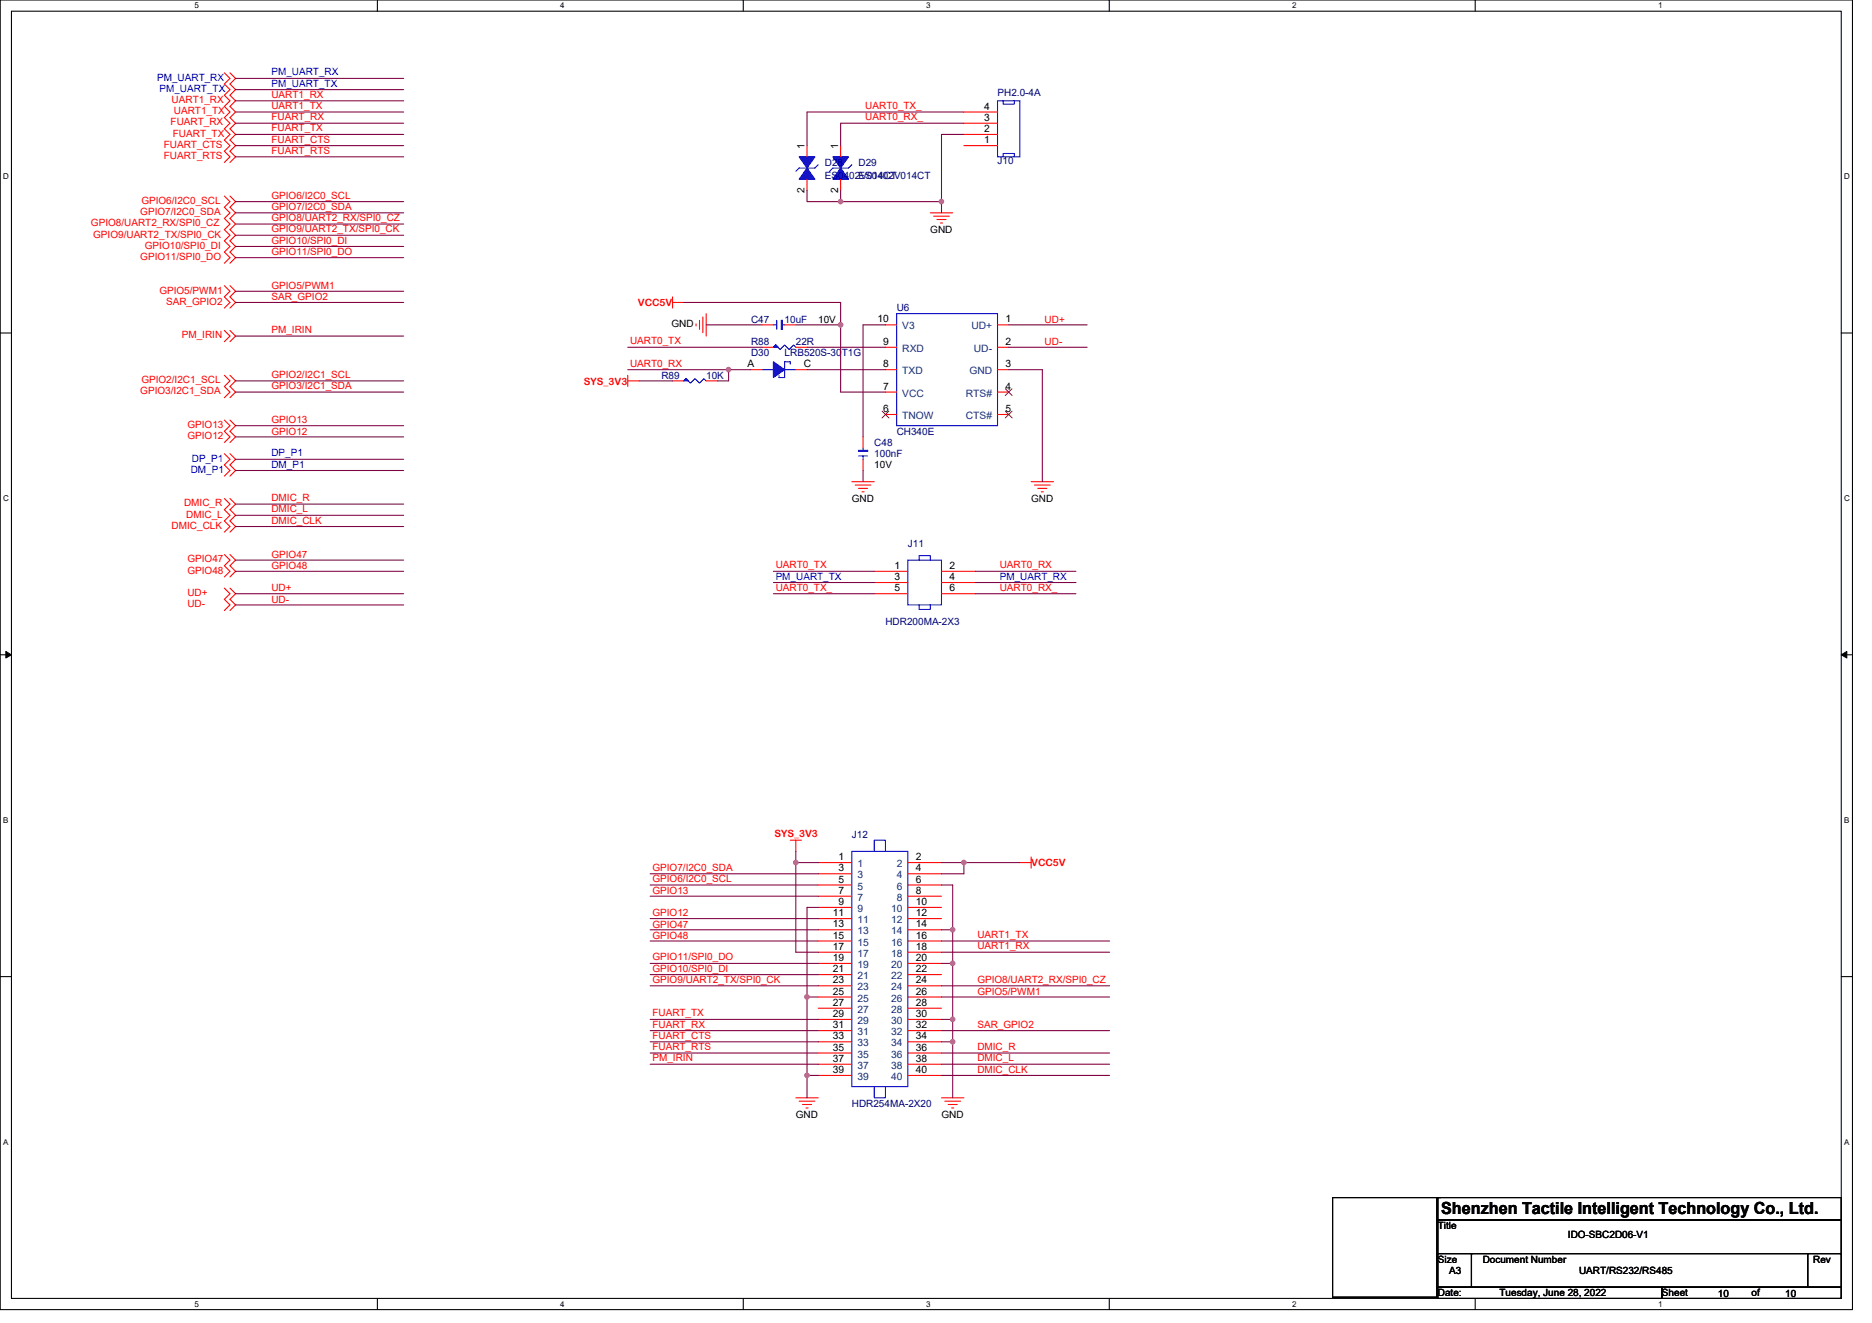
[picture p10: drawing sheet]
<svg xmlns="http://www.w3.org/2000/svg" width="297mm" height="210mm" viewBox="0 0 297 210" stroke-linecap="round" stroke-linejoin="round" font-family="sans-serif">
<path d="M0 0h293.9v207.9h-293.9zM1.8 1.8h290.4v204.3h-290.4z" fill="none" stroke="#000" stroke-width=".17"/>
<g fill="#fff">
<path d="M30.8 .2h.7v1.4h-.7z"/>
<path d="M30.8 206.3h.7v1.4h-.7z"/>
</g>
<path d="M59.9 0v1.8M59.9 206.1v1.8" fill="none" stroke="#000" stroke-width=".17"/>
<g fill="#fff">
<path d="M88.9 .2h.7v1.4h-.7z"/>
<path d="M88.9 206.3h.7v1.4h-.7z"/>
</g>
<path d="M117.9 0v1.8M117.9 206.1v1.8" fill="none" stroke="#000" stroke-width=".17"/>
<g fill="#fff">
<path d="M147 .2h.7v1.4h-.7z"/>
<path d="M147 206.3h.7v1.4h-.7z"/>
</g>
<path d="M176 0v1.8M176 206.1v1.8" fill="none" stroke="#000" stroke-width=".17"/>
<g fill="#fff">
<path d="M205 .2h.7v1.4h-.7z"/>
<path d="M205 206.3h.7v1.4h-.7z"/>
</g>
<path d="M234.1 0v1.8M234.1 206.1v1.8" fill="none" stroke="#000" stroke-width=".17"/>
<g fill="#fff">
<path d="M263.1 .2h.7v1.4h-.7z"/>
<path d="M263.1 206.3h.7v1.4h-.7z"/>
<path d="M.5 27.3h.9v1.4h-.9z"/>
<path d="M292.6 27.3h.9v1.4h-.9z"/>
<path d="M.5 78.4h.9v1.4h-.9z"/>
<path d="M292.6 78.4h.9v1.4h-.9z"/>
</g>
<path d="M0 52.9h1.8M292.2 52.9h1.7" fill="none" stroke="#000" stroke-width=".17"/>
<g fill="#fff">
<path d="M.5 129.5h.8v1.4h-.8z"/>
<path d="M292.6 129.5h.9v1.4h-.9z"/>
</g>
<path d="M0 103.9h1.8M292.2 103.9h1.7" fill="none" stroke="#000" stroke-width=".17"/>
<path d="M.9 103.4l.9 .5-.9 .5zM292.2 103.9l.8-.5v1z" fill="#000" stroke="#000" stroke-width=".16"/>
<g fill="#fff">
<path d="M.5 180.5h.8v1.4h-.8z"/>
<path d="M292.6 180.5h.9v1.4h-.9z"/>
</g>
<path d="M0 155h1.8M292.2 155h1.7M211.5 190.1h16.5v15.8h-16.5zM228.2 190.1h64v3.5h-64zM228.2 193.6h64v5.4h-64zM228.2 199h5.3v5.3h-5.3zM228.2 190.1h.5M233.5 199h53.3v5.3h-53.3zM286.8 199h5.4v5.3h-5.4zM228.2 204.3h35.5v1.8h-35.5zM263.7 204.3h28.5v1.8h-28.5z" fill="none" stroke="#000" stroke-width=".17"/>
<g fill="none" stroke="#f00" stroke-width=".17">
<path d="M35.6 11.6l.9 .8-.9 .9 .9 .9-.9 .9 .9 .9-.9 .9 .9 .9-.9 .9 .9 .9-.9 .8 .9 .9-.9 .9 .9 .9-.9 .9 .9 .9-.9 .9M36.5 11.6l.9 .8-.9 .9 .9 .9-.9 .9 .9 .9-.9 .9 .9 .9-.9 .9 .9 .9-.9 .8 .9 .9-.9 .9 .9 .9-.9 .9 .9 .9-.9 .9M152.9 19.6h5.4M152.9 17.8h5.4M35.6 31.1l.9 .9-.9 .9 .9 .9-.9 .9 .9 .9-.9 .8 .9 .9-.9 .9 .9 .9-.9 .9 .9 .9-.9 .9M36.5 31.1l.9 .9-.9 .9 .9 .9-.9 .9 .9 .9-.9 .8 .9 .9-.9 .9 .9 .9-.9 .9 .9 .9-.9 .9M128.1 23.1v1.8M128.1 28.4v1.8M133.4 23.1v1.8M133.4 28.4v1.8M147.6 33.8h3.6M148.1 34.3h2.5"/>
<path d="M148.7 34.8h1.4M149.2 35.4h.4M152.9 23.1h5.4M152.9 21.3h5.4M35.6 45.3l.9 .9-.9 .9 .9 .9-.9 .9M35.6 52.5l.9 .8-.9 .9M35.6 59.6l.9 .9-.9 .8 .9 .9-.9 .9M36.5 45.3l.9 .9-.9 .9 .9 .9-.9 .9M36.5 52.5l.9 .8-.9 .9M36.5 59.6l.9 .9-.9 .8 .9 .9-.9 .9M99.6 59.6v1.7M106.7 48h1.8"/>
<path d="M106.7 47.1v1.8M110.4 51.4v.3M111 50.8v1.5M111.5 50.3v2.5M112.1 49.8v3.5M119.2 58.7h1.7M120.9 51.6h1.8M120.9 55.1h1.8M124.5 51.6h1.8M126.3 58.7h1.8M126.3 55.1h1.8M140.5 58.7h1.8"/>
<path d="M140.5 55.1h1.8M140.5 51.6h1.8M158.3 51.6h1.8M158.3 55.1h1.8M158.3 58.7h1.8M35.6 66.7l.9 .9-.9 .9 .9 .8-.9 .9M35.6 72l.9 .9-.9 .9 .9 .9-.9 .9M35.6 79.1l.9 .9-.9 .9 .9 .9-.9 .9 .9 .9-.9 .9M36.5 66.7l.9 .9-.9 .9 .9 .8-.9 .9M36.5 72l.9 .9-.9 .9 .9 .9-.9 .9M36.5 79.1l.9 .9-.9 .9 .9 .9-.9 .9 .9 .9-.9 .9M99.6 60.5h1.8"/>
<path d="M106.7 60.5h1.8M112.1 60.5h1.7M135.2 76.5h3.5M135.7 77h2.5M136.2 77.5h1.5M136.8 78.1h.3M136.9 69.3v1.8M136.9 72.9v1.8M140.5 62.2h1.8M140.5 65.8h1.8M158.3 62.2h1.8M158.3 65.8h1.8"/>
<path d="M163.6 76.5h3.6M164.1 77h2.5M164.7 77.5h1.4M165.2 78.1h.4M35.6 88l.9 .9-.9 .9 .9 .9-.9 .9M35.6 93.3l.9 .9-.9 .9 .9 .9-.9 .9M36.5 88l.9 .9-.9 .9 .9 .9-.9 .9M36.5 93.3l.9 .9-.9 .9 .9 .9-.9 .9M138.7 90.7h5.4M138.7 92.5h5.4M138.7 94.2h5.4M149.4 90.7h5.3"/>
<path d="M149.4 92.5h5.3M149.4 94.2h5.3M125.4 133.3h1.8M126.3 133.3v1.8M129.8 136.9h5.4M129.8 138.7h5.4M144.1 136.9h5.3M144.1 138.7h5.3M161.8 136.9h1.8M163.6 136v1.8M129.8 140.5h5.4M129.8 142.2h5.4"/>
<path d="M129.8 144h5.4M129.8 145.8h5.4M129.8 147.6h5.4M129.8 149.4h5.4M129.8 151.1h5.4M129.8 152.9h5.4M129.8 154.7h5.4M129.8 156.5h5.4M129.8 158.2h5.4M144.1 140.5h5.3M144.1 142.2h5.3M144.1 144h5.3"/>
<path d="M144.1 145.8h5.3M144.1 147.6h5.3M144.1 149.4h5.3M144.1 151.1h5.3M144.1 152.9h5.3M144.1 154.7h5.3M144.1 156.5h5.3M144.1 158.2h5.3M126.3 174.2h3.5M126.8 174.8h2.5M127.3 175.3h1.5M127.9 175.9h.3"/>
<path d="M129.8 160h5.4M129.8 161.8h5.4M129.8 163.6h5.4M129.8 165.4h5.4M129.8 167.1h5.4M129.8 168.9h5.4M129.8 170.7h5.4M144.1 160h5.3M144.1 161.8h5.3M144.1 163.6h5.3M144.1 165.4h5.3M144.1 167.1h5.3"/>
<path d="M144.1 168.9h5.3M144.1 170.7h5.3M149.4 174.2h3.5M149.9 174.8h2.5M150.4 175.3h1.5M151 175.9h.3"/>
</g>
<g fill="none" stroke="#00f" stroke-width=".17">
<path d="M158.3 16h3.5v8.9h-3.5zM159.2 16v.5h1.7v-.5M129.8 26.1l-.5 .6h-2.5l-.5 .5M135.2 26.1l-.6 .6h-2.5l-.5 .5M159.2 24.9v-.5h1.7v.5M120.9 58.7h1.8M122.7 51.6h.6M122.7 55.1l.4-.3 .7 .7 .7-.7 .7 .7 .7-.7 .4 .3M123.3 50.8v1.5M124.1 51.6h.4M124.5 58.7h1.8M125.4 57.8v-.4h-.9v2.5h-.9v-.3"/>
<path d="M142.3 49.8h16v17.8h-16zM108.5 60.5l.4-.4 .7 .7 .7-.7 .7 .7 .7-.7 .4 .4M136.2 72.4h1.5M136.9 72.4v.5M136.9 71.1v.4M144.1 88.9h5.3v7.1h-5.3zM145.8 88.9v-.7h1.8v.7M145.8 96v.7h1.8v-.7M135.2 135.1h8.9v37.4h-8.9zM138.7 135.1v-1.7h1.8v1.7M138.7 172.5v1.7h1.8v-1.7"/>
</g>
<g fill="#00f" stroke="#00f" stroke-width=".17">
<path d="M136.2 71.5v.1h1.5v-.1z" fill-rule="evenodd"/>
<path d="M122.7 57.4l1.8 1.3-1.8 1.2z" fill-rule="evenodd"/>
<path d="M133.4 26.7l1.2 1.7h-2.5z" fill-rule="evenodd"/>
<path d="M132.1 24.9h2.5l-1.2 1.8z" fill-rule="evenodd"/>
<path d="M124 50.8v1.5h.1v-1.5z" fill-rule="evenodd"/>
<path d="M108.9 60.1l.3 .4h-.7l.4-.4 .3 .4z" fill-rule="evenodd"/>
<path d="M123.1 54.8l.3 .3h-.7l.4-.3 .3 .3z" fill-rule="evenodd"/>
<path d="M128.1 26.7l1.2 1.7h-2.5z" fill-rule="evenodd"/>
<path d="M126.8 24.9h2.5l-1.2 1.8z" fill-rule="evenodd"/>
</g>
<path d="M140 65.3l1.1 1M141 65.3l-1 1M159.5 61.7l1.1 1.1M159.5 65.3l1.1 1M160.6 61.7l-1.1 1.1M160.6 65.3l-1.1 1" fill="none" stroke="#804000" stroke-width=".16"/>
<g fill="none" stroke="#800040" stroke-width=".17">
<path d="M37.4 12.4h26.6M37.4 14.2h26.6M37.4 16h26.6M37.4 17.8h26.6M37.4 19.6h26.6M152.9 17.8h-24.8v5.3M152.9 19.6h-19.5v3.5M37.4 21.3h26.6M37.4 23.1h26.6M37.4 24.9h26.6M37.4 35.6h26.6M37.4 37.3h26.6"/>
<path d="M37.4 33.8h26.6M37.4 32h26.6M37.4 39.1h26.6M128.1 30.2v1.8h5.3M133.4 32h16M133.4 30.2v1.8M149.4 32v1.8M152.9 21.3h-3.5v10.7M37.4 40.9h26.6M37.4 46.2h26.6M37.4 48h26.6M37.4 53.3h26.6"/>
<path d="M99.6 55.1h21.3M99.6 58.7h16M108.5 48h24.9v3.6M112.1 51.6h8.8M115.6 58.7h3.6M115.6 58.7v1.8h-1.8M126.3 51.6h7.1M128.1 55.1h12.4M128.1 58.7h12.4M133.4 51.6v10.6h7.1M140.5 51.6h-3.6v17.7M160.1 58.7h5.3v17.8"/>
<path d="M160.1 51.6h12.4M160.1 55.1h12.4M37.4 62.2h26.6M37.4 60.5h26.6M37.4 67.6h26.6M37.4 69.3h26.6M37.4 72.9h26.6M37.4 74.7h26.6M101.4 60.5h5.3M136.9 74.7v1.8M37.4 80h26.6M37.4 81.8h26.6"/>
<path d="M37.4 83.6h26.6M37.4 88.9h26.6M37.4 90.7h26.6M37.4 94.2h26.6M37.4 96h26.6M122.7 92.5h16M122.7 90.7h16M122.7 94.2h16M154.7 92.5h16M154.7 90.7h16M154.7 94.2h16M103.2 138.7h26.6"/>
<path d="M126.3 136.9h3.5M126.3 135.1v1.8M126.3 136.9v14.2h3.5M149.4 136.9h3.5M152.9 136.9v1.8h-3.5M152.9 136.9h8.9M103.2 156.5h26.6M103.2 152.9h26.6M103.2 154.7h26.6M103.2 142.2h26.6M103.2 145.8h26.6M103.2 147.6h26.6"/>
<path d="M103.2 149.4h26.6M103.2 140.5h26.6M128.1 158.2v12.5M128.1 158.2h1.7M129.8 144h-1.7v14.2M149.4 156.5h26.7M149.4 158.2h26.7M149.4 151.1h26.7M149.4 149.4h26.7M149.4 140.5h1.8v7.1M149.4 147.6h1.8M149.4 152.9h1.8"/>
<path d="M151.2 147.6v5.3M151.2 152.9v8.9M103.2 168.9h26.6M103.2 163.6h26.6M103.2 161.8h26.6M103.2 165.4h26.6M103.2 167.1h26.6M128.1 170.7v3.5M128.1 170.7h1.7M149.4 163.6h26.7M149.4 168.9h26.7M149.4 170.7h26.7"/>
<path d="M149.4 167.1h26.7M149.4 161.8h1.8M149.4 165.4h1.8M151.2 161.8v3.6M151.2 165.4v8.8"/>
</g>
<g fill="#f0f" stroke="#f0f" stroke-width=".17">
<circle cx="149.4" cy="32" r=".35"/>
<circle cx="133.4" cy="32" r=".35"/>
<circle cx="152.9" cy="136.9" r=".35"/>
<circle cx="151.2" cy="147.6" r=".35"/>
<circle cx="128" cy="158.2" r=".35"/>
<circle cx="151.2" cy="161.8" r=".35"/>
<circle cx="151.2" cy="152.9" r=".35"/>
<circle cx="151.2" cy="165.3" r=".35"/>
<circle cx="128" cy="170.7" r=".35"/>
<circle cx="133.4" cy="51.5" r=".35"/>
<circle cx="115.6" cy="58.7" r=".35"/>
<circle cx="126.3" cy="136.9" r=".35"/>
</g>
<text font-size="2.6" x="228.7" y="192.7">Shenzhen Tactile Intelligent Technology Co., Ltd.</text>
<g font-size="1.6" fill="#00f">
<text x="43.1" y="12">PM_UART_RX</text>
<text x="24.9" y="12.8">PM_UART_RX</text>
<text x="25.3" y="14.6">PM_UART_TX</text>
<text x="43.1" y="13.8">PM_UART_TX</text>
<text x="30.3" y="75">DM_P1</text>
<text x="30.4" y="73.3">DP_P1</text>
<text x="43.1" y="72.4">DP_P1</text>
<text x="43.1" y="74.2">DM_P1</text>
<text x="123.1" y="92">PM_UART_TX</text>
<text x="158.6" y="92">PM_UART_RX</text>
</g>
<g font-size="1.6" fill="#f00">
<text x="27.2" y="16.4">UART1_RX</text>
<text x="43.1" y="15.5">UART1_RX</text>
<text x="43.1" y="17.3">UART1_TX</text>
<text x="137.3" y="17.3">UART0_TX_</text>
<text x="26" y="23.5">FUART_CTS</text>
<text x="27.1" y="19.9">FUART_RX</text>
<text x="27.4" y="21.7">FUART_TX</text>
<text x="27.6" y="18.1">UART1_TX</text>
<text x="43.1" y="19.1">FUART_RX</text>
<text x="43.1" y="20.9">FUART_TX</text>
<text x="43.1" y="22.6">FUART_CTS</text>
<text x="137.3" y="19.1">UART0_RX_</text>
<text x="26" y="25.3">FUART_RTS</text>
<text x="43.1" y="24.4">FUART_RTS</text>
<text x="14.4" y="35.9">GPIO8/UART2_RX/SPI0_CZ</text>
<text x="22.3" y="34.1">GPIO7/I2C0_SDA</text>
<text x="22.4" y="32.4">GPIO6/I2C0_SCL</text>
<text x="43.1" y="35.1">GPIO8/UART2_RX/SPI0_CZ</text>
<text x="43.1" y="33.3">GPIO7/I2C0_SDA</text>
<text x="43.1" y="31.5">GPIO6/I2C0_SCL</text>
<text x="14.8" y="37.7">GPIO9/UART2_TX/SPI0_CK</text>
<text x="22.3" y="41.3">GPIO11/SPI0_DO</text>
<text x="23" y="39.5">GPIO10/SPI0_DI</text>
<text x="43.1" y="36.9">GPIO9/UART2_TX/SPI0_CK</text>
<text x="43.1" y="38.7">GPIO10/SPI0_DI</text>
<text x="43.1" y="40.4">GPIO11/SPI0_DO</text>
<text x="25.3" y="46.6">GPIO5/PWM1</text>
<text x="43.1" y="45.9">GPIO5/PWM1</text>
<text x="43.1" y="47.5">SAR_GPIO2</text>
<text x="26.3" y="48.4">SAR_GPIO2</text>
<text x="28.8" y="53.7">PM_IRIN</text>
<text x="43.1" y="52.9">PM_IRIN</text>
<text x="101.2" y="48.6">VCC5V</text>
<text x="165.8" y="51.2">UD+</text>
<text x="43.1" y="60">GPIO2/I2C1_SCL</text>
<text x="100" y="58.2">UART0_RX</text>
<text x="100" y="54.7">UART0_TX</text>
<text x="165.8" y="54.8">UD-</text>
<text x="22.3" y="62.6">GPIO3/I2C1_SDA</text>
<text x="22.4" y="60.8">GPIO2/I2C1_SCL</text>
<text x="43.1" y="61.8">GPIO3/I2C1_SDA</text>
<text x="92.7" y="61.1">SYS_3V3</text>
<text x="29.7" y="67.9">GPIO13</text>
<text x="29.7" y="69.7">GPIO12</text>
<text x="43.1" y="67.2">GPIO13</text>
<text x="43.1" y="69">GPIO12</text>
<text x="27.2" y="83.9">DMIC_CLK</text>
<text x="29.2" y="80.4">DMIC_R</text>
<text x="29.5" y="82.1">DMIC_L</text>
<text x="43.1" y="79.5">DMIC_R</text>
<text x="43.1" y="81.3">DMIC_L</text>
<text x="43.1" y="83.1">DMIC_CLK</text>
<text x="29.7" y="89.3">GPIO47</text>
<text x="43.1" y="88.5">GPIO47</text>
<text x="29.7" y="91">GPIO48</text>
<text x="29.7" y="94.6">UD+</text>
<text x="43.1" y="90.3">GPIO48</text>
<text x="43.1" y="93.9">UD+</text>
<text x="43.1" y="95.7">UD-</text>
<text x="123.1" y="90.2">UART0_TX</text>
<text x="123.1" y="93.8">UART0_TX_</text>
<text x="158.6" y="90.2">UART0_RX</text>
<text x="158.6" y="93.8">UART0_RX_</text>
<text x="29.7" y="96.4">UD-</text>
<text x="122.9" y="132.9">SYS_3V3</text>
<text x="163.6" y="137.5">VCC5V</text>
<text x="103.5" y="141.9">GPIO13</text>
<text x="103.5" y="138.2">GPIO7/I2C0_SDA</text>
<text x="103.5" y="140">GPIO6/I2C0_SCL</text>
<text x="103.5" y="145.4">GPIO12</text>
<text x="103.5" y="147.2">GPIO47</text>
<text x="103.5" y="149">GPIO48</text>
<text x="155.1" y="148.9">UART1_TX</text>
<text x="103.5" y="156">GPIO9/UART2_TX/SPI0_CK</text>
<text x="103.5" y="152.4">GPIO11/SPI0_DO</text>
<text x="103.5" y="154.2">GPIO10/SPI0_DI</text>
<text x="155.1" y="156">GPIO8/UART2_RX/SPI0_CZ</text>
<text x="155.1" y="150.7">UART1_RX</text>
<text x="103.5" y="161.3">FUART_TX</text>
<text x="155.1" y="157.9">GPIO5/PWM1</text>
<text x="103.5" y="163.1">FUART_RX</text>
<text x="103.5" y="164.9">FUART_CTS</text>
<text x="103.5" y="166.7">FUART_RTS</text>
<text x="155.1" y="163.1">SAR_GPIO2</text>
<text x="155.1" y="166.7">DMIC_R</text>
<text x="103.5" y="168.4">PM_IRIN</text>
<text x="155.1" y="168.4">DMIC_L</text>
<text x="155.1" y="170.2">DMIC_CLK</text>
</g>
<g font-size="1.6">
<text x="156.1" y="17.4">4</text>
<text x="127.7" y="23.6" transform="rotate(-90 127.7 23.6)">1</text>
<text x="133" y="23.6" transform="rotate(-90 133 23.6)">1</text>
<text x="156.1" y="22.7">1</text>
<text x="156.1" y="21">2</text>
<text x="156.1" y="19.2">3</text>
<text x="127.7" y="30.6" transform="rotate(-90 127.7 30.6)">2</text>
<text x="133" y="30.6" transform="rotate(-90 133 30.6)">2</text>
<text x="147.6" y="37">GND</text>
<text x="106.5" y="51.9">GND</text>
<text x="129.8" y="51.2">10V</text>
<text x="139.3" y="51.2">10</text>
<text x="159.5" y="51.2">1</text>
<text x="118.6" y="58.3">A</text>
<text x="127.5" y="58.3">C</text>
<text x="140.1" y="58.3">8</text>
<text x="140.1" y="54.7">9</text>
<text x="159.5" y="58.3">3</text>
<text x="159.5" y="54.7">2</text>
<text x="140.1" y="61.8">7</text>
<text x="140.1" y="65.4">6</text>
<text x="159.5" y="61.8">4</text>
<text x="159.5" y="65.4">5</text>
<text x="138.7" y="74.3">10V</text>
<text x="135.2" y="79.7">GND</text>
<text x="163.6" y="79.7">GND</text>
<text x="141.9" y="90.3">1</text>
<text x="141.9" y="92.1">3</text>
<text x="141.9" y="93.9">5</text>
<text x="150.6" y="90.3">2</text>
<text x="150.6" y="92.1">4</text>
<text x="150.6" y="93.9">6</text>
<text x="133" y="136.5">1</text>
<text x="145.3" y="136.5">2</text>
<text x="133" y="138.3">3</text>
<text x="133" y="140.1">5</text>
<text x="133" y="141.9">7</text>
<text x="133" y="143.6">9</text>
<text x="145.3" y="138.3">4</text>
<text x="145.3" y="140.1">6</text>
<text x="145.3" y="141.9">8</text>
<text x="145.3" y="143.6">10</text>
<text x="132.1" y="145.4">11</text>
<text x="132.1" y="147.2">13</text>
<text x="132.1" y="149">15</text>
<text x="145.3" y="145.4">12</text>
<text x="145.3" y="147.2">14</text>
<text x="145.3" y="149">16</text>
<text x="132.1" y="150.7">17</text>
<text x="132.1" y="152.5">19</text>
<text x="132.1" y="154.3">21</text>
<text x="145.3" y="150.7">18</text>
<text x="145.3" y="152.5">20</text>
<text x="145.3" y="154.3">22</text>
<text x="132.1" y="156.1">23</text>
<text x="132.1" y="157.9">25</text>
<text x="132.1" y="159.6">27</text>
<text x="132.1" y="161.4">29</text>
<text x="145.3" y="156.1">24</text>
<text x="145.3" y="157.9">26</text>
<text x="145.3" y="159.6">28</text>
<text x="145.3" y="161.4">30</text>
<text x="132.1" y="163.2">31</text>
<text x="132.1" y="165">33</text>
<text x="132.1" y="166.8">35</text>
<text x="145.3" y="163.2">32</text>
<text x="145.3" y="165">34</text>
<text x="145.3" y="166.8">36</text>
<text x="132.1" y="168.5">37</text>
<text x="132.1" y="170.3">39</text>
<text x="145.3" y="168.5">38</text>
<text x="145.3" y="170.3">40</text>
<text x="126.3" y="177.4">GND</text>
<text x="149.4" y="177.4">GND</text>
<text x="228.2" y="195.1">Title</text>
<text x="248.8" y="196.5">IDO-SBC2D06-V1</text>
<text x="228.2" y="200.4">Size</text>
<text x="229.9" y="202.2">A3</text>
<text x="235.3" y="200.4">Document Number</text>
<text x="250.6" y="202.2">UART/RS232/RS485</text>
<text x="287.7" y="200.4">Rev</text>
<text x="228.2" y="205.7">Date:</text>
<text x="237.9" y="205.7">Tuesday, June 28, 2022</text>
<text x="263.7" y="205.7">Sheet</text>
<text x="272.6" y="205.9">10</text>
<text x="277.9" y="205.7">of</text>
<text x="283.3" y="205.9">10</text>
</g>
<g font-size="1.6" fill="#000080">
<text x="158.3" y="15.3">PH2.0-4A</text>
<text x="130.9" y="26.3">D28</text>
<text x="130.9" y="28.4">ES0402V014CT</text>
<text x="136.2" y="26.3">D29</text>
<text x="136.2" y="28.4">ES0402V014CT</text>
<text x="158.3" y="26">J10</text>
<text x="119.2" y="51.2">C47</text>
<text x="124.5" y="51.2">10uF</text>
<text x="142.3" y="49.4">U6</text>
<text x="119.2" y="56.5">D30</text>
<text x="119.2" y="54.8">R88</text>
<text x="124.5" y="56.5">LRB520S-30T1G</text>
<text x="126.3" y="54.8">22R</text>
<text x="104.9" y="60.1">R89</text>
<text x="112.1" y="60.1">10K</text>
<text x="138.7" y="70.8">C48</text>
<text x="142.3" y="69">CH340E</text>
<text x="138.7" y="72.5">100nF</text>
<text x="144.1" y="86.8">J11</text>
<text x="140.5" y="99.2">HDR200MA-2X3</text>
<text x="135.2" y="133">J12</text>
<text x="135.2" y="175.7">HDR254MA-2X20</text>
</g>
<g font-size="1.6" fill="#004080">
<text x="143.2" y="52.3">V3</text>
<text x="154.1" y="52.3">UD+</text>
<text x="143.2" y="59.4">TXD</text>
<text x="143.2" y="55.8">RXD</text>
<text x="153.8" y="59.4">GND</text>
<text x="154.5" y="55.8">UD-</text>
<text x="143.2" y="62.9">VCC</text>
<text x="153.3" y="62.9">RTS#</text>
<text x="143.2" y="66.5">TNOW</text>
<text x="153.3" y="66.5">CTS#</text>
<text x="136.1" y="137.6">1</text>
<text x="142.3" y="137.6">2</text>
<text x="136.1" y="139.4">3</text>
<text x="136.1" y="141.2">5</text>
<text x="136.1" y="143">7</text>
<text x="142.3" y="139.4">4</text>
<text x="142.3" y="141.2">6</text>
<text x="142.3" y="143">8</text>
<text x="136.1" y="144.7">9</text>
<text x="136.1" y="146.5">11</text>
<text x="136.1" y="148.3">13</text>
<text x="141.4" y="144.7">10</text>
<text x="141.4" y="146.5">12</text>
<text x="141.4" y="148.3">14</text>
<text x="136.1" y="150.1">15</text>
<text x="136.1" y="151.8">17</text>
<text x="136.1" y="153.6">19</text>
<text x="136.1" y="155.4">21</text>
<text x="141.4" y="150.1">16</text>
<text x="141.4" y="151.8">18</text>
<text x="141.4" y="153.6">20</text>
<text x="141.4" y="155.4">22</text>
<text x="136.1" y="157.2">23</text>
<text x="136.1" y="159">25</text>
<text x="136.1" y="160.7">27</text>
<text x="141.4" y="157.2">24</text>
<text x="141.4" y="159">26</text>
<text x="141.4" y="160.7">28</text>
<text x="136.1" y="162.5">29</text>
<text x="136.1" y="164.3">31</text>
<text x="136.1" y="166.1">33</text>
<text x="136.1" y="167.9">35</text>
<text x="141.4" y="162.5">30</text>
<text x="141.4" y="164.3">32</text>
<text x="141.4" y="166.1">34</text>
<text x="141.4" y="167.9">36</text>
<text x="136.1" y="169.6">37</text>
<text x="136.1" y="171.4">39</text>
<text x="141.4" y="169.6">38</text>
<text x="141.4" y="171.4">40</text>
</g>
<g font-size="1.3">
<text x="30.8" y="1.3">5</text>
<text x="88.9" y="1.3">4</text>
<text x="147" y="1.3">3</text>
<text x="205" y="1.3">2</text>
<text x="263.1" y="1.3">1</text>
<text x=".5" y="28.4">D</text>
<text x="292.6" y="28.4">D</text>
<text x=".5" y="79.5">C</text>
<text x="292.6" y="79.5">C</text>
<text x=".5" y="130.6">B</text>
<text x="292.6" y="130.6">B</text>
<text x=".5" y="181.7">A</text>
<text x="292.6" y="181.7">A</text>
<text x="30.8" y="207.4">5</text>
<text x="88.9" y="207.4">4</text>
<text x="147" y="207.4">3</text>
<text x="205" y="207.4">2</text>
<text x="263.1" y="207.4">1</text>
</g>
</svg>
